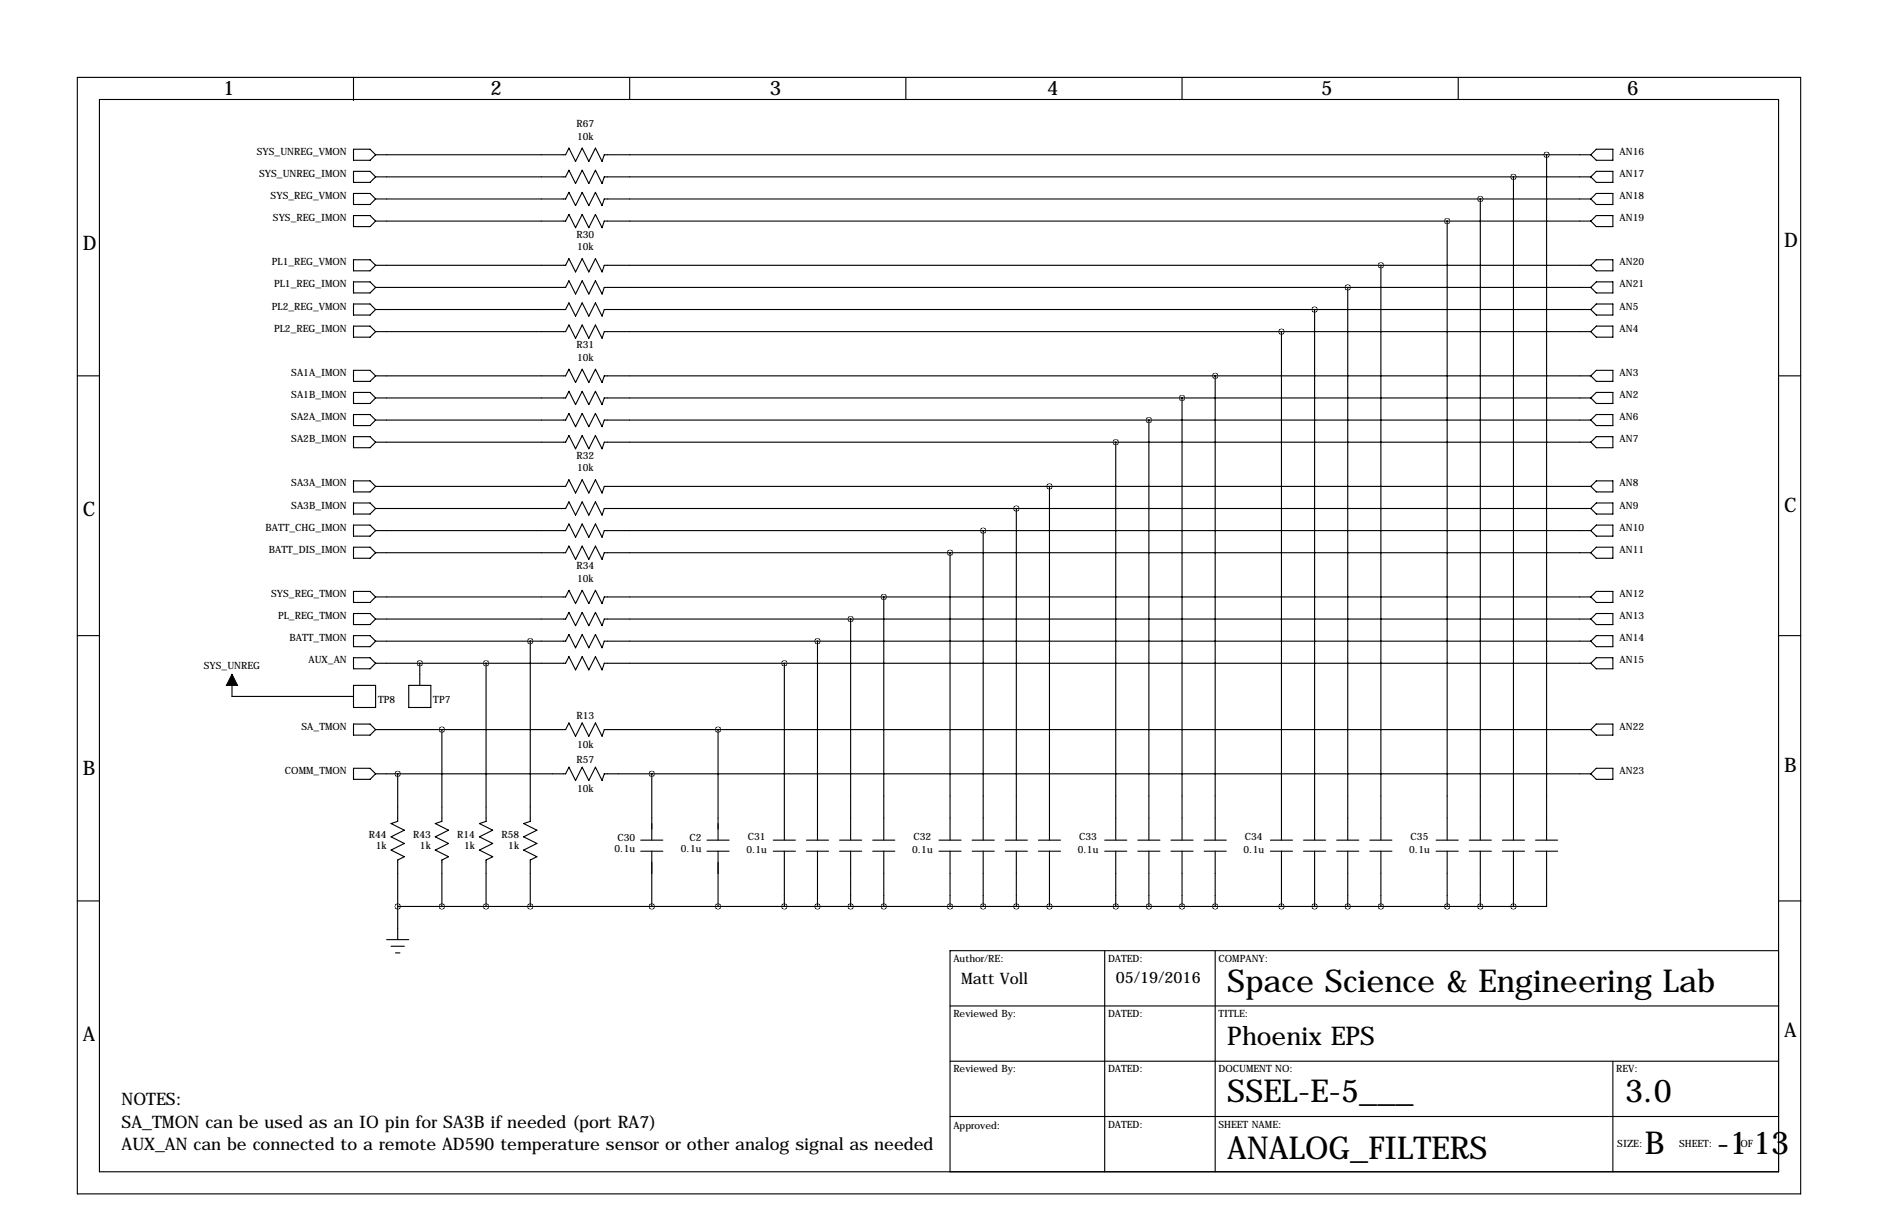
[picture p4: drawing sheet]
<svg xmlns="http://www.w3.org/2000/svg" width="432mm" height="279mm" viewBox="0 0 432 279" stroke-linecap="round" stroke-linejoin="round" font-family="sans-serif">
<g fill="none" stroke="#000" stroke-width=".25">
<path d="M17.8 17.8h396.2v256.5h-396.2zM81.3 17.8v5.3M144.8 17.8v5.1M208.3 17.8v5.1M271.8 17.8v5.1M335.3 17.8v5.1M22.9 22.9h386v246.3h-386zM81.3 34.3h3.8l1.3 1.3-1.3 1.2h-3.8zM81.3 39.4h3.8l1.3 1.2-1.3 1.3h-3.8zM86.4 35.6h43.6l.8-1.6 1.5 3.1 1.6-3.1 1.5 3.1 1.5-3.1 1.5 3.1 .5-1.5h226.9M355.6 35.6v157.4M365.8 35.6l1.2-1.3h3.8v2.5h-3.8z"/>
<path d="M367 39.4h3.8v2.5h-3.8l-1.2-1.3zM81.3 44.4h3.8l1.3 1.3-1.3 1.3h-3.8zM81.3 49.5h3.8l1.3 1.3-1.3 1.3h-3.8zM81.3 59.7h3.8l1.3 1.3-1.3 1.2h-3.8zM86.4 40.6h43.6l.8-1.5 1.5 3.1 1.6-3.1 1.5 3.1 1.5-3.1 1.5 3.1 .5-1.6h226.9M86.4 45.7h43.6l.8-1.5 1.5 3 1.6-3 1.5 3 1.5-3 1.5 3 .5-1.5h226.9M86.4 50.8h43.6l.8-1.5 1.5 3 1.6-3 1.5 3 1.5-3 1.5 3 .5-1.5h226.9M332.7 50.8v142.2M340.4 45.7v147.3M348 40.6v152.4M365.8 45.7l1.2-1.3h3.8v2.6h-3.8zM365.8 50.8l1.2-1.3h3.8v2.6h-3.8z"/>
<path d="M81.3 64.8h3.8l1.3 1.2-1.3 1.3h-3.8zM81.3 69.8h3.8l1.3 1.3-1.3 1.3h-3.8zM81.3 74.9h3.8l1.3 1.3-1.3 1.3h-3.8zM86.4 61h43.6l.8-1.6 1.5 3.1 1.6-3.1 1.5 3.1 1.5-3.1 1.5 3.1 .5-1.5h226.9M86.4 66h43.6l.8-1.5 1.5 3.1 1.6-3.1 1.5 3.1 1.5-3.1 1.5 3.1 .5-1.6h226.9M86.4 71.1h43.6l.8-1.5 1.5 3 1.6-3 1.5 3 1.5-3 1.5 3 .5-1.5h226.9M86.4 76.2h43.6l.8-1.5 1.5 3 1.6-3 1.5 3 1.5-3 1.5 3 .5-1.5h226.9M294.6 76.2v116.8M302.3 71.1v121.9M309.9 66v127M317.5 61v132M365.8 61l1.2-1.3h3.8v2.5h-3.8z"/>
<path d="M365.8 71.1l1.2-1.3h3.8v2.6h-3.8zM365.8 76.2l1.2-1.3h3.8v2.6h-3.8zM367 64.8h3.8v2.5h-3.8l-1.2-1.3zM17.8 86.4h5.1M81.3 85.1h3.8l1.3 1.3-1.3 1.2h-3.8zM81.3 90.2h3.8l1.3 1.2-1.3 1.3h-3.8zM81.3 95.2h3.8l1.3 1.3-1.3 1.3h-3.8zM86.4 86.4h43.6l.8-1.6 1.5 3.1 1.6-3.1 1.5 3.1 1.5-3.1 1.5 3.1 .5-1.5h226.9M86.4 91.4h43.6l.8-1.5 1.5 3.1 1.6-3.1 1.5 3.1 1.5-3.1 1.5 3.1 .5-1.6h226.9M86.4 96.5h43.6l.8-1.5 1.5 3 1.6-3 1.5 3 1.5-3 1.5 3 .5-1.5h226.9M264.2 96.5v96.5M271.8 91.4v101.6"/>
<path d="M279.4 86.4v106.6M365.8 86.4l1.2-1.3h3.8v2.5h-3.8zM365.8 96.5l1.2-1.3h3.8v2.6h-3.8zM367 90.2h3.8v2.5h-3.8l-1.2-1.3zM408.9 86.4h5.1M81.3 100.3h3.8l1.3 1.3-1.3 1.3h-3.8zM81.3 110.5h3.8l1.3 1.3-1.3 1.2h-3.8zM81.3 115.6h3.8l1.3 1.2-1.3 1.3h-3.8zM86.4 101.6h43.6l.8-1.5 1.5 3 1.6-3 1.5 3 1.5-3 1.5 3 .5-1.5h226.9M86.4 111.8h43.6l.8-1.6 1.5 3.1 1.6-3.1 1.5 3.1 1.5-3.1 1.5 3.1 .5-1.5h226.9M86.4 116.8h43.6l.8-1.5 1.5 3.1 1.6-3.1 1.5 3.1 1.5-3.1 1.5 3.1 .5-1.6h226.9M233.7 116.8v76.2"/>
<path d="M241.3 111.8v81.2M256.5 101.6v91.4M365.8 111.8l1.2-1.3h3.8v2.5h-3.8zM367 100.3h3.8v2.6h-3.8l-1.2-1.3zM367 115.6h3.8v2.5h-3.8l-1.2-1.3zM81.3 120.7h3.8l1.3 1.2-1.3 1.3h-3.8zM81.3 125.7h3.8l1.3 1.3-1.3 1.3h-3.8zM81.3 135.9h3.8l1.3 1.3-1.3 1.2h-3.8zM86.4 121.9h43.6l.8-1.5 1.5 3 1.6-3 1.5 3 1.5-3 1.5 3 .5-1.5h226.9M86.4 127h43.6l.8-1.5 1.5 3 1.6-3 1.5 3 1.5-3 1.5 3 .5-1.5h226.9M86.4 137.2h43.6l.8-1.6 1.5 3.1 1.6-3.1 1.5 3.1 1.5-3.1 1.5 3.1 .5-1.5h226.9M203.2 137.2v55.8"/>
<path d="M218.4 127v66M226.1 121.9v71.1M365.8 137.2l1.2-1.3h3.8v2.5h-3.8zM367 120.7h3.8v2.5h-3.8l-1.2-1.3zM367 125.7h3.8v2.6h-3.8l-1.2-1.3zM17.8 146h5.1M53.3 154.9v5.1h28M81.3 146h3.8l1.3 1.3-1.3 1.3h-3.8zM81.3 141h3.8l1.3 1.2-1.3 1.3h-3.8zM81.3 151.1h3.8l1.3 1.3-1.3 1.3h-3.8zM81.3 157.5h5.1v5.1h-5.1zM86.4 142.2h43.6l.8-1.5 1.5 3.1 1.6-3.1 1.5 3.1 1.5-3.1 1.5 3.1 .5-1.6h226.9"/>
<path d="M86.4 147.3h43.6l.8-1.5 1.5 3 1.6-3 1.5 3 1.5-3 1.5 3 .5-1.5h226.9M86.4 152.4h43.6l.8-1.5 1.5 3 1.6-3 1.5 3 1.5-3 1.5 3 .5-1.5h226.9M94 157.5h5.1v5.1h-5.1zM96.5 152.4v5.1M111.8 152.4v36.3l-1.6 .5 3.1 1.6-3.1 1.5 3.1 1.5-3.1 1.5 3.1 1.5-1.5 .8v10.7M121.9 147.3v41.4l-1.5 .5 3 1.6-3 1.5 3 1.5-3 1.5 3 1.5-1.5 .8v10.7M180.3 152.4v40.6M188 147.3v45.7M195.6 142.2v50.8M367 146h3.8v2.6h-3.8l-1.2-1.3zM367 141h3.8v2.5h-3.8l-1.2-1.3zM367 151.1h3.8v2.6h-3.8l-1.2-1.3z"/>
<path d="M408.9 146h5.1M81.3 166.4h3.8l1.3 1.2-1.3 1.3h-3.8zM81.3 176.5h3.8l1.3 1.3-1.3 1.3h-3.8zM86.4 177.8h43.6l.8-1.5 1.5 3 1.6-3 1.5 3 1.5-3 1.5 3 .5-1.5h226.9M86.4 167.6h43.6l.8-1.5 1.5 3.1 1.6-3.1 1.5 3.1 1.5-3.1 1.5 3.1 .5-1.6h226.9M91.4 177.8v10.9l-1.5 .5 3.1 1.6-3.1 1.5 3.1 1.5-3.1 1.5 3.1 1.5-1.6 .8v18.3M101.6 167.6v21.1l-1.5 .5 3 1.6-3 1.5 3 1.5-3 1.5 3 1.5-1.5 .8v10.7M149.9 177.8v15.2M165.1 167.6v25.4M367 166.4h3.8v2.5h-3.8l-1.2-1.3zM367 176.5h3.8v2.6h-3.8l-1.2-1.3zM147.3 195.6h5.1"/>
<path d="M147.3 193h5.1M149.9 195.6v12.7M162.6 195.6h5M162.6 193h5M165.1 195.6v12.7M177.8 195.6h5.1M177.8 193h5.1M180.3 195.6v12.7M185.4 195.6h5.1M185.4 193h5.1M188 195.6v12.7M193 195.6h5.1"/>
<path d="M193 193h5.1M195.6 195.6v12.7M200.7 195.6h5M200.7 193h5M203.2 195.6v12.7M215.9 195.6h5.1M215.9 193h5.1M218.4 195.6v12.7M223.5 195.6h5.1M223.5 193h5.1M226.1 195.6v12.7M231.1 195.6h5.1"/>
<path d="M231.1 193h5.1M233.7 195.6v12.7M238.8 195.6h5M238.8 193h5M241.3 195.6v12.7M254 195.6h5.1M254 193h5.1M256.5 195.6v12.7M261.6 195.6h5.1M261.6 193h5.1M264.2 195.6v12.7M269.2 195.6h5.1"/>
<path d="M269.2 193h5.1M271.8 195.6v12.7M276.9 195.6h5M276.9 193h5M279.4 195.6v12.7M292.1 195.6h5.1M292.1 193h5.1M294.6 195.6v12.7M299.7 195.6h5.1M299.7 193h5.1M302.3 195.6v12.7M307.3 195.6h5.1"/>
<path d="M307.3 193h5.1M309.9 195.6v12.7M315 195.6h5M315 193h5M317.5 195.6v12.7M330.2 195.6h5.1M330.2 193h5.1M332.7 195.6v12.7M337.8 195.6h5.1M337.8 193h5.1M340.4 195.6v12.7M345.4 195.6h5.1"/>
<path d="M345.4 193h5.1M348 195.6v12.7M353.1 195.6h5M353.1 193h5M355.6 195.6v12.7h-7.6M17.8 207h5.1M88.9 215.9h5.1M89.9 217.4h3.1M90.9 218.9h1M91.4 208.3h256.6M254 218.4v50.8M279.4 218.4v50.8"/>
<path d="M408.9 207h5.2M408.9 218.4h-190.5v50.8M218.4 231.1h190.5M218.4 256.5h190.5M218.4 243.8h190.5M370.8 243.8v25.4"/>
</g>
<path d="M53.3 154.9l1.3 2.6h-2.5z" fill="#000" stroke="#000" stroke-width=".25"/>
<path d="M180.3 208.3a.05 .05 0 0 0 .1 0 .05 .05 0 0 0-.1 0zM187.9 208.3a.05 .05 0 0 0 .1 0 .05 .05 0 0 0-.1 0zM195.5 208.3a.05 .05 0 0 0 .1 0 .05 .05 0 0 0-.1 0zM218.4 208.3a.05 .05 0 0 0 .1 0 .05 .05 0 0 0-.1 0zM226 208.3a.05 .05 0 0 0 .1 0 .05 .05 0 0 0-.1 0zM233.6 208.3a.05 .05 0 0 0 .1 0 .05 .05 0 0 0-.1 0zM256.5 208.3a.05 .05 0 0 0 .1 0 .05 .05 0 0 0-.1 0zM264.1 208.3a.05 .05 0 0 0 .1 0 .05 .05 0 0 0-.1 0zM271.7 208.3a.05 .05 0 0 0 .1 0 .05 .05 0 0 0-.1 0zM294.6 208.3a.05 .05 0 0 0 .1 0 .05 .05 0 0 0-.1 0zM302.2 208.3a.05 .05 0 0 0 .1 0 .05 .05 0 0 0-.1 0zM309.8 208.3a.05 .05 0 0 0 .1 0 .05 .05 0 0 0-.1 0zM332.7 208.3a.05 .05 0 0 0 .1 0 .05 .05 0 0 0-.1 0zM149.8 208.3a.05 .05 0 0 0 .1 0 .05 .05 0 0 0-.1 0zM347.9 40.6a.05 .05 0 0 0 .1 0 .05 .05 0 0 0-.1 0zM332.7 50.8a.05 .05 0 0 0 .1 0 .05 .05 0 0 0-.1 0zM309.8 66a.05 .05 0 0 0 .1 0 .05 .05 0 0 0-.1 0zM302.2 71.1a.05 .05 0 0 0 .1 0 .05 .05 0 0 0-.1 0zM294.6 76.2a.05 .05 0 0 0 .1 0 .05 .05 0 0 0-.1 0zM271.7 91.4a.05 .05 0 0 0 .1 0 .05 .05 0 0 0-.1 0zM264.1 96.5a.05 .05 0 0 0 .1 0 .05 .05 0 0 0-.1 0zM256.5 101.6a.05 .05 0 0 0 .1 0 .05 .05 0 0 0-.1 0zM233.6 116.8a.05 .05 0 0 0 .1 0 .05 .05 0 0 0-.1 0zM226 121.9a.05 .05 0 0 0 .1 0 .05 .05 0 0 0-.1 0zM218.4 127a.05 .05 0 0 0 .1 0 .05 .05 0 0 0-.1 0zM195.5 142.2a.05 .05 0 0 0 .1 0 .05 .05 0 0 0-.1 0zM187.9 147.3a.05 .05 0 0 0 .1 0 .05 .05 0 0 0-.1 0zM180.3 152.4a.05 .05 0 0 0 .1 0 .05 .05 0 0 0-.1 0zM149.8 177.8a.05 .05 0 0 0 .1 0 .05 .05 0 0 0-.1 0zM340.3 208.3a.05 .05 0 0 0 .1 0 .05 .05 0 0 0-.1 0zM347.9 208.3a.05 .05 0 0 0 .1 0 .05 .05 0 0 0-.1 0zM121.9 208.3a.05 .05 0 0 0 .1 0 .05 .05 0 0 0-.1 0zM340.3 45.7a.05 .05 0 0 0 .1 0 .05 .05 0 0 0-.1 0zM96.5 152.4a.05 .05 0 0 0 .1 0 .05 .05 0 0 0-.1 0zM121.9 147.3a.05 .05 0 0 0 .1 0 .05 .05 0 0 0-.1 0zM111.7 152.4a.05 .05 0 0 0 .1 0 .05 .05 0 0 0-.1 0zM111.7 208.3a.05 .05 0 0 0 .1 0 .05 .05 0 0 0-.1 0zM91.4 208.3a.05 .05 0 0 0 .1 0 .05 .05 0 0 0-.1 0zM91.4 177.8a.05 .05 0 0 0 .1 0 .05 .05 0 0 0-.1 0z" fill="#000" stroke="#000" stroke-width="1.3"/>
<g font-size="7.3">
<text x="282.2" y="227.8">Space Science &amp; Engineering Lab</text>
<text x="282.2" y="253.2">SSEL-E-5___</text>
<text x="373.6" y="253.2">3.0</text>
<text x="282.2" y="266.2">ANALOG_FILTERS</text>
<text x="378.2" y="265.2">B</text>
<text x="394.7" y="265.2">-1</text>
<text x="403.1" y="265.2">13</text>
</g>
<text font-size="5.9" x="282.2" y="240.1">Phoenix EPS</text>
<g font-size="4.6">
<text x="51.3" y="21.9">1</text>
<text x="112.8" y="21.9">2</text>
<text x="177" y="21.9">3</text>
<text x="240.8" y="21.9">4</text>
<text x="303.8" y="21.9">5</text>
<text x="374.1" y="21.9">6</text>
<text x="19" y="57.5">D</text>
<text x="410.2" y="56.7">D</text>
<text x="19" y="118.5">C</text>
<text x="410.2" y="117.7">C</text>
<text x="19" y="178.1">B</text>
<text x="410.2" y="177.4">B</text>
<text x="19" y="239.1">A</text>
<text x="410.2" y="238.3">A</text>
</g>
<g font-size="4">
<text x="27.9" y="254">NOTES:</text>
<text x="27.9" y="259.1">SA_TMON can be used as an IO pin for SA3B if needed (port RA7)</text>
<text x="27.9" y="264.2">AUX_AN can be connected to a remote AD590 temperature sensor or other analog signal as needed</text>
</g>
<g font-size="3.6">
<text x="221" y="226.1">Matt Voll</text>
<text x="256.5" y="225.8">05/19/2016</text>
</g>
<g font-size="2.3">
<text x="132.6" y="29.2">R67</text>
<text x="59.1" y="35.6">SYS_UNREG_VMON</text>
<text x="132.7" y="32.1">10k</text>
<text x="372.4" y="35.6">AN16</text>
<text x="59.6" y="40.6">SYS_UNREG_IMON</text>
<text x="372.4" y="40.6">AN17</text>
<text x="62.2" y="45.7">SYS_REG_VMON</text>
<text x="372.4" y="45.7">AN18</text>
<text x="62.8" y="50.8">SYS_REG_IMON</text>
<text x="372.4" y="50.8">AN19</text>
<text x="132.6" y="54.6">R30</text>
<text x="132.7" y="57.5">10k</text>
<text x="62.5" y="61">PL1_REG_VMON</text>
<text x="372.4" y="61">AN20</text>
<text x="62.5" y="71.1">PL2_REG_VMON</text>
<text x="63" y="66">PL1_REG_IMON</text>
<text x="372.4" y="66">AN21</text>
<text x="372.4" y="71.1">AN5</text>
<text x="63" y="76.2">PL2_REG_IMON</text>
<text x="372.4" y="76.2">AN4</text>
<text x="132.6" y="80">R31</text>
<text x="132.7" y="82.9">10k</text>
<text x="67" y="86.4">SA1A_IMON</text>
<text x="372.4" y="86.4">AN3</text>
<text x="67" y="91.4">SA1B_IMON</text>
<text x="372.4" y="91.4">AN2</text>
<text x="67" y="96.5">SA2A_IMON</text>
<text x="67" y="101.6">SA2B_IMON</text>
<text x="372.4" y="96.5">AN6</text>
<text x="372.4" y="101.6">AN7</text>
<text x="132.6" y="105.4">R32</text>
<text x="67" y="111.8">SA3A_IMON</text>
<text x="132.7" y="108.3">10k</text>
<text x="372.4" y="111.8">AN8</text>
<text x="67" y="116.8">SA3B_IMON</text>
<text x="372.4" y="116.8">AN9</text>
<text x="61" y="121.9">BATT_CHG_IMON</text>
<text x="372.4" y="121.9">AN10</text>
<text x="61.8" y="127">BATT_DIS_IMON</text>
<text x="132.6" y="130.8">R34</text>
<text x="372.4" y="127">AN11</text>
<text x="62.4" y="137.2">SYS_REG_TMON</text>
<text x="132.7" y="133.7">10k</text>
<text x="372.4" y="137.2">AN12</text>
<text x="63.9" y="142.2">PL_REG_TMON</text>
<text x="372.4" y="142.2">AN13</text>
<text x="66.6" y="147.3">BATT_TMON</text>
<text x="372.4" y="147.3">AN14</text>
<text x="46.9" y="153.7">SYS_UNREG</text>
<text x="70.9" y="152.4">AUX_AN</text>
<text x="372.4" y="152.4">AN15</text>
<text x="86.9" y="161.6">TP8</text>
<text x="99.6" y="161.6">TP7</text>
<text x="69.3" y="167.6">SA_TMON</text>
<text x="132.6" y="165.1">R13</text>
<text x="372.4" y="167.6">AN22</text>
<text x="132.7" y="171.8">10k</text>
<text x="65.5" y="177.8">COMM_TMON</text>
<text x="132.6" y="175.3">R57</text>
<text x="372.4" y="177.8">AN23</text>
<text x="132.7" y="182">10k</text>
<text x="84.8" y="192.5">R44</text>
<text x="86.4" y="195.2">1k</text>
<text x="95" y="192.5">R43</text>
<text x="96.6" y="195.2">1k</text>
<text x="105.1" y="192.5">R14</text>
<text x="106.7" y="195.2">1k</text>
<text x="115.3" y="192.5">R58</text>
<text x="116.9" y="195.2">1k</text>
<text x="141.3" y="195.7">0.1u</text>
<text x="142" y="193.3">C30</text>
<text x="156.5" y="195.7">0.1u</text>
<text x="158.5" y="193.3">C2</text>
<text x="171.6" y="195.9">0.1u</text>
<text x="171.9" y="193">C31</text>
<text x="209.7" y="195.9">0.1u</text>
<text x="210" y="193">C32</text>
<text x="247.8" y="195.9">0.1u</text>
<text x="248.1" y="193">C33</text>
<text x="285.9" y="195.9">0.1u</text>
<text x="286.2" y="193">C34</text>
<text x="324" y="195.9">0.1u</text>
<text x="324.3" y="193">C35</text>
<text x="219.2" y="221">Author/RE:</text>
<text x="254.8" y="221">DATED:</text>
<text x="280.2" y="221">COMPANY:</text>
<text x="219.2" y="233.7">Reviewed By:</text>
<text x="254.8" y="233.7">DATED:</text>
<text x="280.2" y="233.7">TITLE:</text>
<text x="219.2" y="246.4">Reviewed By:</text>
<text x="254.8" y="246.4">DATED:</text>
<text x="280.2" y="246.4">DOCUMENT NO:</text>
<text x="371.6" y="246.4">REV:</text>
<text x="219.2" y="259.3">Approved:</text>
<text x="254.8" y="259.1">DATED:</text>
<text x="280.2" y="259.1">SHEET NAME:</text>
<text x="371.9" y="263.7">SIZE:</text>
<text x="386.1" y="263.7">SHEET:</text>
<text x="400.2" y="263.7">OF</text>
</g>
</svg>
